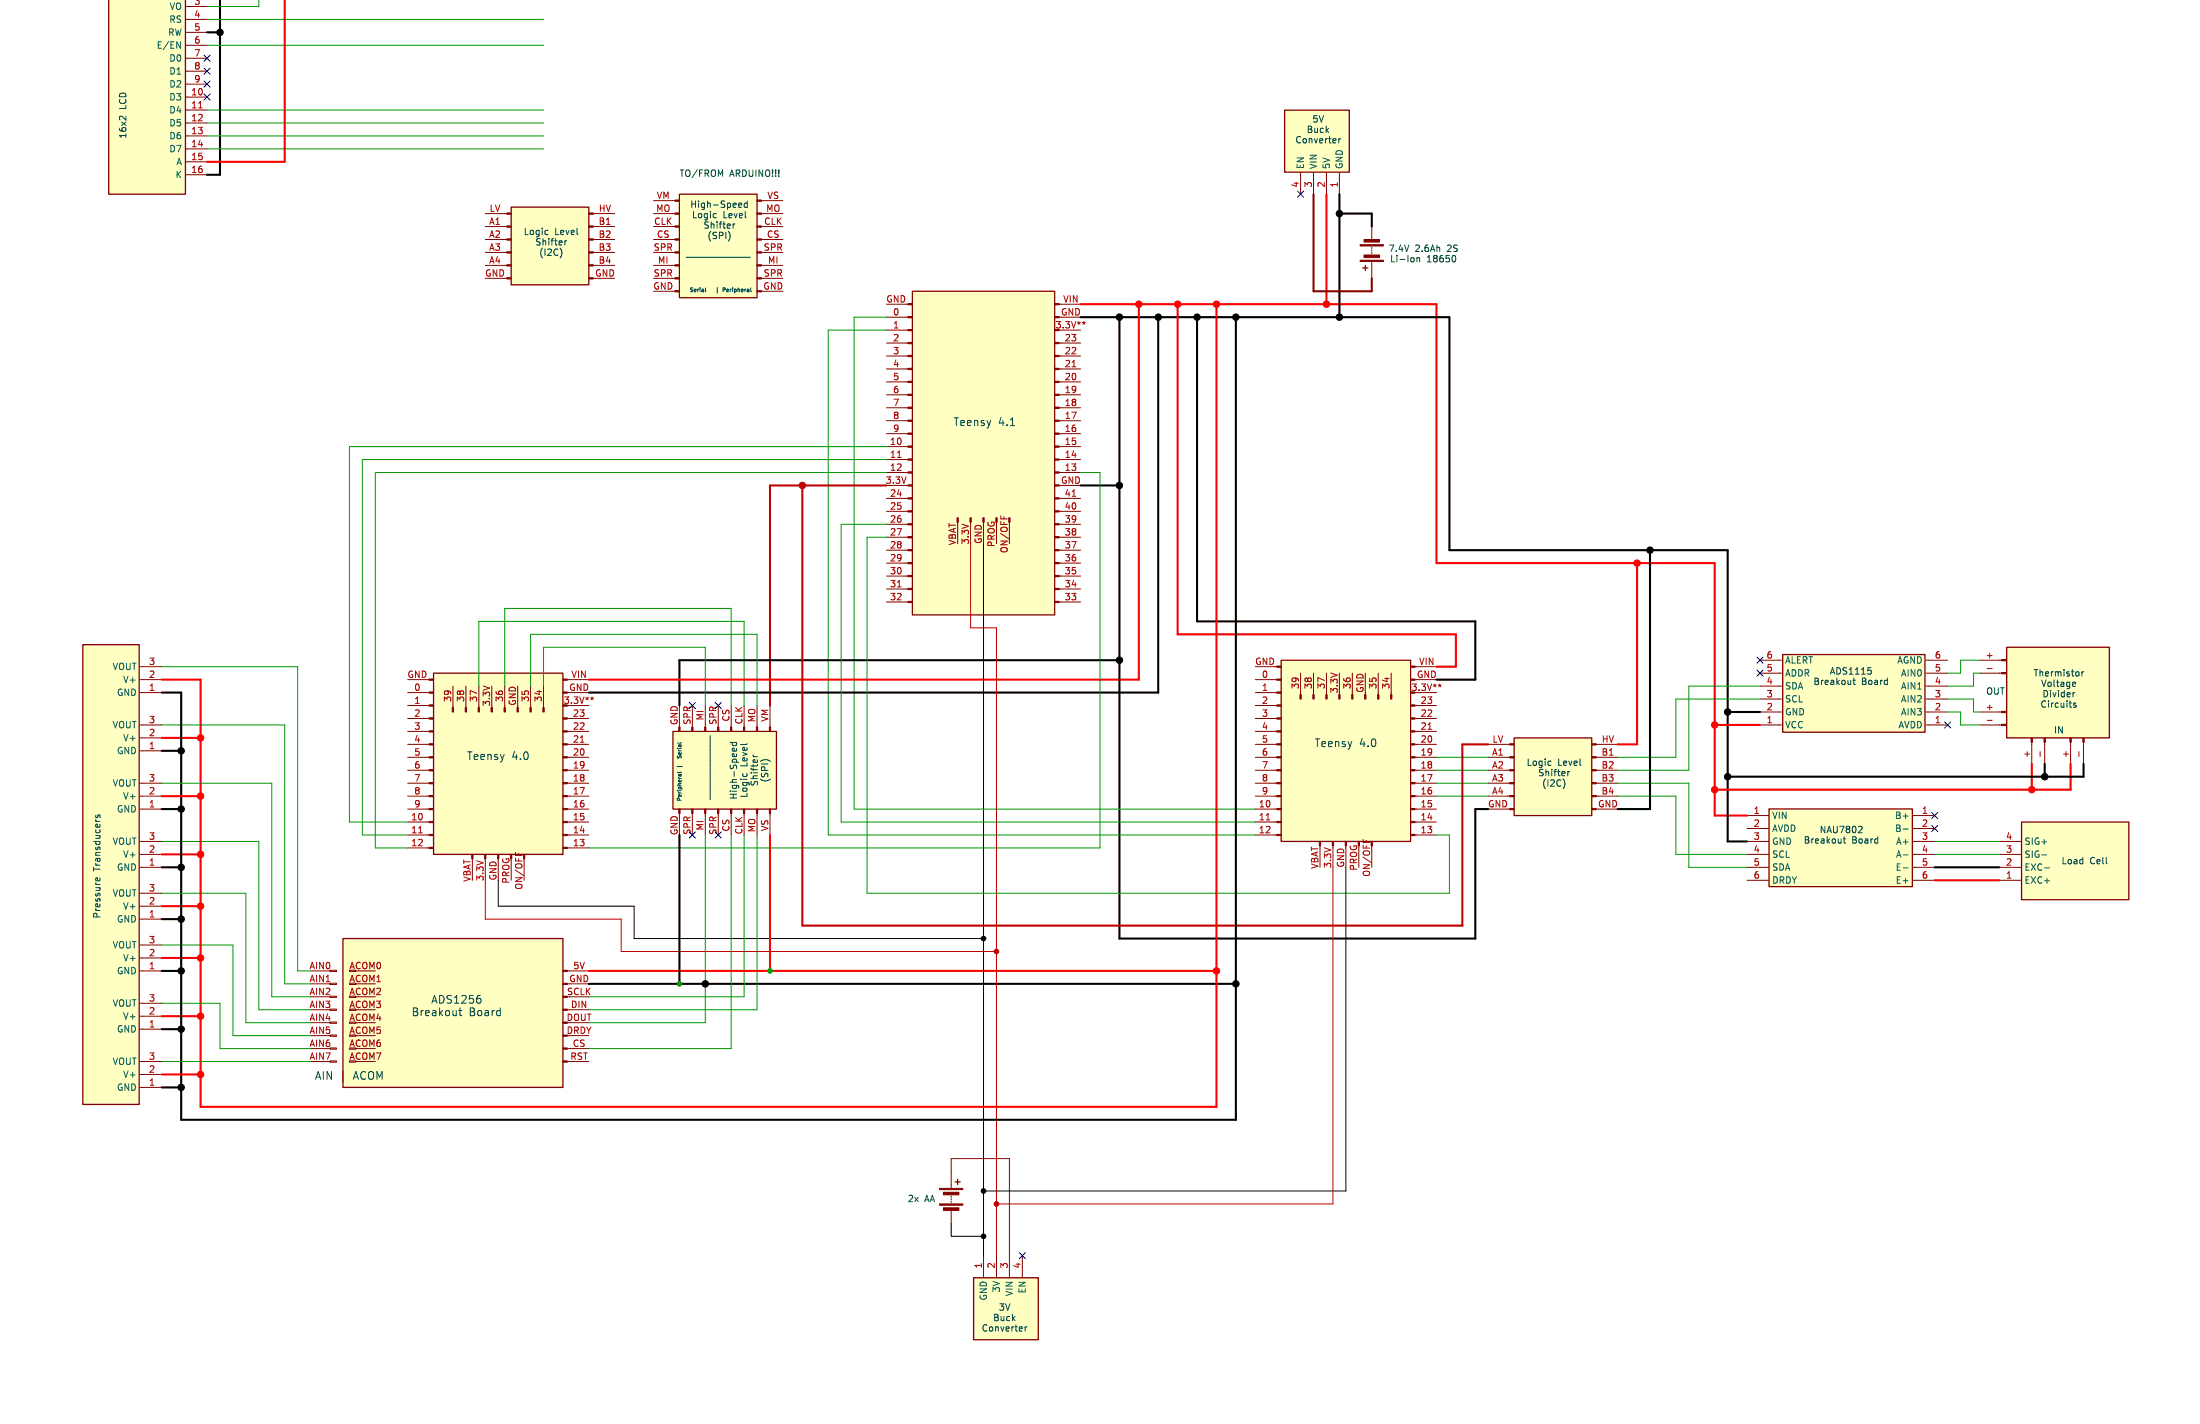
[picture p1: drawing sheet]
<svg xmlns="http://www.w3.org/2000/svg" width="432mm" height="279mm" viewBox="0 0 432 279" stroke-linecap="round" stroke-linejoin="round" font-family="sans-serif">
<g fill="#ffffc2">
<path d="M133.3 38.1h15.3v20.3h-15.3z"/>
<path d="M393.9 127h20.1v17.8h-20.1z"/>
<path d="M251.5 129.5h25.4v35.6h-25.4z"/>
<path d="M396.8 161.3h21v15.2h-21z"/>
<path d="M349.9 128.4h27.9v15.3h-27.9z"/>
<path d="M21.3 -.1h15.1v38.2h-15.1z"/>
<path d="M85.1 132.1h25.4v35.5h-25.4z"/>
<path d="M347.2 158.7h28.2v15.3h-28.2z"/>
<path d="M252.1 21.6h12.7v12.2h-12.7z"/>
<path d="M132.1 143.5h20.3v15.3h-20.3z"/>
<path d="M67.3 184.2h43.2v29.2h-43.2z"/>
<path d="M16.3 126.5h11v90.2h-11z"/>
<path d="M100.3 40.6h15.3v15.3h-15.3z"/>
<path d="M179.1 57.2h27.9v63.5h-27.9z"/>
<path d="M191.1 250.7h12.7v12.2h-12.7z"/>
<path d="M297.2 144.8h15.2v15.2h-15.2z"/>
</g>
<g fill="none" stroke="#840000" stroke-width=".2">
<path d="M36.4 19.1h4.2M36.4 16.5h4.2M36.4 14h4.2M36.4 11.4h4.2M36.4 8.9h4.2M36.4 6.4h4.2M36.4 3.8h4.2M36.4 1.3h4.2M36.4 34.3h4.2M36.4 31.8h4.2M36.4 29.2h4.2M36.4 26.7h4.2"/>
<path d="M36.4 24.1h4.2M36.4 21.6h4.2M128.3 39.4h4.2M149.5 39.4h4.2M255.3 33.9v4.2M257.8 33.9v4.2M260.3 33.9v4.2M262.9 33.9v4.2M95.2 41.9h4.3M95.2 44.5h4.3M95.2 47h4.3M95.2 49.5h4.3"/>
<path d="M95.2 52.1h4.3M95.2 54.6h3.9M116.4 41.9h4.2M116.4 44.5h4.2M116.4 47h4.2M116.4 49.5h4.2M116.4 52.1h4.2M116.8 54.6h3.8M128.3 41.9h4.2M128.3 44.5h4.2M128.3 47h4.2M128.3 49.5h4.2"/>
<path d="M128.3 52.1h4.2M128.3 54.6h4.2M128.3 57.2h3.8M149.5 41.9h4.2M149.5 47h4.2M149.5 52.1h4.2M149.9 44.5h3.8M149.9 49.5h3.8M149.9 54.6h3.8M149.9 57.2h3.8M174 59.7h3.8M207.9 59.7h4.2"/>
<path d="M269.2 44.5v2.5M269.2 48.5v.3M269.2 49v.3M269.2 49.5v.3M269.2 51.3v3.3M174 62.2h4.2M174 64.8h4.2M174 67.3h4.2M174 69.9h4.2M174 72.4h4.2M174 74.9h4.2M174 77.5h4.2"/>
<path d="M207.9 67.3h4.2M207.9 69.9h4.2M207.9 72.4h4.2M207.9 74.9h4.2M207.9 77.5h4.2M208.3 62.2h3.8M208.3 64.8h3.8M174 80h4.2M174 82.6h4.2M174 85.1h4.2M174 87.6h4.2M174 90.2h4.2"/>
<path d="M174 92.7h4.2M174 95.3h4.2M174 97.8h4.2M207.9 80h4.2M207.9 82.6h4.2M207.9 85.1h4.2M207.9 87.6h4.2M207.9 90.2h4.2M207.9 92.7h4.2M207.9 97.8h4.2M208.3 95.3h3.8M174 100.3h4.2"/>
<path d="M174 102.9h4.2M174 105.4h4.2M174 108h4.2M174 110.5h4.2M174 113h4.2M174 115.6h4.2M174 118.1h4.2M188 102.9v3.8M190.5 102.5v4.2M193 102.9v3.8M195.6 102.9v3.8M198.1 102.9v3.8"/>
<path d="M207.9 100.3h4.2M207.9 102.9h4.2M207.9 105.4h4.2M207.9 108h4.2M207.9 110.5h4.2M207.9 113h4.2M207.9 115.6h4.2M207.9 118.1h4.2M27.5 130.8h4.2M27.5 135.9h4.2M27.5 133.4h4.2M80 138.4h4.2"/>
<path d="M80 135.9h4.2M80 133.4h3.8M88.9 134.6v4.2M91.4 134.6v4.2M94 134.6v4.2M96.5 134.6v3.8M99.1 134.6v4.2M101.6 134.6v3.8M104.1 134.6v4.2M106.7 134.6v4.2M111.4 133.4h4.2M111.8 138.4h3.8"/>
<path d="M111.8 135.9h3.8M133.3 138.4v3.8M135.9 138.4v3.8M138.4 138.4v4.2M141 138.4v3.8M143.5 138.4v4.2M146 138.4v3.8M148.6 138.4v4.2M151.1 138.4v4.2M246.4 138.4h4.2M246.4 130.8h3.8M246.4 135.9h4.2"/>
<path d="M246.4 133.4h4.2M255.3 132.1v4.2M257.8 132.1v4.2M260.3 132.1v4.2M262.9 132.1v3.8M265.4 132.1v4.2M268 132.1v3.8M270.5 132.1v4.2M273 132.1v4.2M277.7 138.4h4.2M277.7 130.8h4.2M278.1 135.9h3.8"/>
<path d="M278.1 133.4h3.8M345.4 139.7h4.3M345.4 129.5h4.3M345.4 132.1h4.3M345.4 134.6h4.3M345.4 137.2h4.3M378.1 139.7h4.2M378.1 129.5h4.2M378.1 132.1h4.2M378.1 134.6h4.2M378.1 137.2h4.2M388.6 139.7h4.2"/>
<path d="M388.6 129.5h4.2M388.6 132.1h4.2M27.5 153.7h4.2M27.5 156.2h4.2M27.5 158.8h4.2M27.5 142.2h4.2M27.5 144.8h4.2M27.5 147.3h4.2M80 153.7h4.2M80 156.2h4.2M80 158.8h4.2M80 151.1h4.2"/>
<path d="M80 148.6h4.2M80 146.1h4.2M80 143.5h4.2M80 141h4.2M111.4 153.7h4.2M111.4 156.2h4.2M111.4 158.8h4.2M111.4 151.1h4.2M111.4 148.6h4.2M111.4 146.1h4.2M111.4 143.5h4.2M111.4 141h4.2"/>
<path d="M135.9 159.6v4.2M138.4 159.6v4.2M141 159.6v4.2M143.5 159.6v4.2M146 159.6v4.2M148.6 159.6v4.2M151.1 159.6v4.2M246.4 153.7h4.2M246.4 156.2h4.2M246.4 158.8h4.2M246.4 151.1h4.2M246.4 148.6h4.2"/>
<path d="M246.4 146.1h4.2M246.4 143.5h4.2M246.4 141h4.2M277.7 153.7h4.2M277.7 156.2h4.2M277.7 158.8h4.2M277.7 151.1h4.2M277.7 148.6h4.2M277.7 146.1h4.2M277.7 143.5h4.2M277.7 141h4.2M292.1 153.7h4.2"/>
<path d="M292.1 156.2h4.2M292.1 158.8h3.8M292.1 151.1h4.2M292.1 148.6h4.2M292.1 146.1h4.2M313.3 153.7h4.2M313.3 156.2h4.2M313.3 151.1h4.2M313.3 148.6h4.2M313.3 146.1h4.2M313.7 158.8h3.8M345.4 142.2h4.3"/>
<path d="M378.1 142.2h4.2M388.6 142.2h4.2M398.8 145.6v4.3M401.3 145.6v4.3M406.4 145.6v4.3M408.9 145.6v4.3M27.5 175.3h4.2M27.5 177.8h4.2M27.5 165.1h4.2M27.5 167.6h4.2M27.5 170.2h4.2M80 163.8h4.2"/>
<path d="M80 161.3h4.2M80 166.4h4.2M92.7 168.9v3.8M95.2 168.5v4.2M97.8 168.9v3.8M100.3 168.9v3.8M102.9 168.9v3.8M111.4 163.8h4.2M111.4 161.3h4.2M111.4 166.4h4.2M133.3 160v3.8M246.4 163.8h4.2"/>
<path d="M246.4 161.3h4.2M259.1 166.4v3.8M261.6 166v4.2M264.2 166.4v3.8M266.7 166.4v3.8M269.2 166.4v3.8M277.7 163.8h4.2M277.7 161.3h4.2M342.9 165.1h4.2M342.9 167.6h4.2M342.9 170.2h4.2M342.9 172.7h4.2"/>
<path d="M342.9 162.6h4.2M342.9 160h4.2M375.5 165.1h4.2M375.5 167.6h4.2M375.5 170.2h4.2M375.5 172.7h4.2M375.5 162.6h4.2M375.5 160h4.2M392.4 165.1h4.2M392.4 167.6h4.2M392.4 170.2h4.2M392.4 172.7h4.2"/>
<path d="M27.5 180.3h4.2M27.5 190.5h4.2M27.5 185.4h4.2M27.5 188h4.2M27.5 196.9h4.2M27.5 199.4h4.2M61 198.1h3.8M61 190.5h3.8M61 193h3.8M61 195.6h3.8M64.8 198h1.2v.2h-1.2zM64.8 195.5h1.2v.2h-1.2z"/>
<path d="M64.8 192.9h1.2v.3h-1.2zM64.8 190.4h1.2v.2h-1.2zM69.8 198.1h3.9M69.8 190.5h3.9M69.8 193h3.9M69.8 195.6h3.9M111.4 198.1h4.2M111.4 190.5h4.2M111.8 193h3.8M111.8 195.6h3.8M27.5 208.3h4.2M27.5 210.8h4.2"/>
<path d="M27.5 213.4h4.2M27.5 201.9h4.2M61 208.3h3.8M61 205.7h3.8M61 200.7h3.8M61 203.2h3.8M64.8 208.2h1.2v.2h-1.2zM64.8 205.6h1.2v.3h-1.2zM64.8 203.1h1.2v.2h-1.2zM64.8 200.5h1.2v.3h-1.2zM69.8 208.3h3.9M69.8 205.7h3.9"/>
<path d="M69.8 200.7h3.9M69.8 203.2h3.9M111.4 208.3h4.2M111.4 205.7h4.2M111.8 200.7h3.8M111.8 203.2h3.8M186.7 233.2v-5.9h11.4v23.3M186.7 234.7v.3M186.7 235.2v.3M186.7 235.7v.3M186.7 237.5v2.5M193 246.4v4.2"/>
<path d="M195.6 246.4v4.2M200.7 246.4v4.2"/>
</g>
<g fill="#840000" stroke="#840000" stroke-width=".2">
<path d="M92.6 167.6h.2v.9h-.2z"/>
<path d="M95.1 167.6h.3v.9h-.3z"/>
<path d="M97.7 167.6h.2v.9h-.2z"/>
<path d="M100.2 167.6h.3v.9h-.3z"/>
<path d="M392.8 139.6h.9v.2h-.9z"/>
<path d="M392.8 142.1h.9v.3h-.9z"/>
<path d="M267 48h4.5v.3h-4.5z"/>
<path d="M267 51.1h4.5v.2h-4.5z"/>
<path d="M267.7 47h3.1v.5h-3.1z"/>
<path d="M267.7 50h3.1v.5h-3.1z"/>
<path d="M110.5 208.2h.9v.2h-.9z"/>
<path d="M110.5 205.6h.9v.3h-.9z"/>
<path d="M110.5 203.1h.9v.2h-.9z"/>
<path d="M110.5 200.5h.9v.3h-.9z"/>
<path d="M110.5 198h.9v.2h-.9z"/>
<path d="M110.5 195.5h.9v.2h-.9z"/>
<path d="M110.5 192.9h.9v.3h-.9z"/>
<path d="M110.5 190.4h.9v.2h-.9z"/>
<path d="M259 165.1h.2v.9h-.2z"/>
<path d="M261.5 165.1h.2v.9h-.2z"/>
<path d="M264 165.1h.3v.9h-.3z"/>
<path d="M266.6 165.1h.2v.9h-.2z"/>
<path d="M272.9 136.3h.3v.9h-.3z"/>
<path d="M270.4 136.3h.2v.9h-.2z"/>
<path d="M267.8 136.3h.3v.9h-.3z"/>
<path d="M265.3 136.3h.3v.9h-.3z"/>
<path d="M262.8 136.3h.2v.9h-.2z"/>
<path d="M260.2 136.3h.3v.9h-.3z"/>
<path d="M257.7 136.3h.2v.9h-.2z"/>
<path d="M255.1 136.3h.3v.9h-.3z"/>
<path d="M276.9 163.7h.8v.3h-.8z"/>
<path d="M276.9 161.2h.8v.2h-.8z"/>
<path d="M276.9 158.6h.8v.3h-.8z"/>
<path d="M276.9 156.1h.8v.2h-.8z"/>
<path d="M276.9 153.5h.8v.3h-.8z"/>
<path d="M276.9 151h.8v.3h-.8z"/>
<path d="M276.9 148.5h.8v.2h-.8z"/>
<path d="M276.9 145.9h.8v.3h-.8z"/>
<path d="M276.9 143.4h.8v.2h-.8z"/>
<path d="M276.9 140.8h.8v.3h-.8z"/>
<path d="M276.9 138.3h.8v.3h-.8z"/>
<path d="M276.9 133.2h.8v.3h-.8z"/>
<path d="M276.9 130.7h.8v.2h-.8z"/>
<path d="M250.6 130.7h.9v.2h-.9z"/>
<path d="M250.6 133.2h.9v.3h-.9z"/>
<path d="M250.6 135.8h.9v.2h-.9z"/>
<path d="M250.6 138.3h.9v.3h-.9z"/>
<path d="M250.6 140.8h.9v.3h-.9z"/>
<path d="M250.6 143.4h.9v.2h-.9z"/>
<path d="M250.6 145.9h.9v.3h-.9z"/>
<path d="M250.6 148.5h.9v.2h-.9z"/>
<path d="M250.6 151h.9v.3h-.9z"/>
<path d="M250.6 153.5h.9v.3h-.9z"/>
<path d="M250.6 156.1h.9v.2h-.9z"/>
<path d="M250.6 158.6h.9v.3h-.9z"/>
<path d="M250.6 161.2h.9v.2h-.9z"/>
<path d="M250.6 163.7h.9v.3h-.9z"/>
<path d="M84.2 133.2h.9v.3h-.9z"/>
<path d="M84.2 135.8h.9v.2h-.9z"/>
<path d="M84.2 138.3h.9v.3h-.9z"/>
<path d="M84.2 140.8h.9v.3h-.9z"/>
<path d="M84.2 143.4h.9v.2h-.9z"/>
<path d="M84.2 145.9h.9v.3h-.9z"/>
<path d="M84.2 148.5h.9v.2h-.9z"/>
<path d="M84.2 151h.9v.3h-.9z"/>
<path d="M84.2 153.5h.9v.3h-.9z"/>
<path d="M84.2 156.1h.9v.2h-.9z"/>
<path d="M84.2 158.6h.9v.3h-.9z"/>
<path d="M84.2 161.2h.9v.2h-.9z"/>
<path d="M84.2 163.7h.9v.3h-.9z"/>
<path d="M84.2 166.2h.9v.3h-.9z"/>
<path d="M296.3 145.9h.9v.3h-.9z"/>
<path d="M296.3 148.5h.9v.2h-.9z"/>
<path d="M296.3 151h.9v.3h-.9z"/>
<path d="M296.3 153.5h.9v.3h-.9z"/>
<path d="M296.3 156.1h.9v.2h-.9z"/>
<path d="M296.3 158.6h.9v.3h-.9z"/>
<path d="M110.5 166.2h.9v.3h-.9z"/>
<path d="M110.5 163.7h.9v.3h-.9z"/>
<path d="M110.5 161.2h.9v.2h-.9z"/>
<path d="M110.5 158.6h.9v.3h-.9z"/>
<path d="M110.5 156.1h.9v.2h-.9z"/>
<path d="M110.5 153.5h.9v.3h-.9z"/>
<path d="M110.5 151h.9v.3h-.9z"/>
<path d="M110.5 148.5h.9v.2h-.9z"/>
<path d="M110.5 145.9h.9v.3h-.9z"/>
<path d="M110.5 143.4h.9v.2h-.9z"/>
<path d="M110.5 140.8h.9v.3h-.9z"/>
<path d="M110.5 135.8h.9v.2h-.9z"/>
<path d="M110.5 133.2h.9v.3h-.9z"/>
<path d="M312.4 158.6h.9v.3h-.9z"/>
<path d="M312.4 156.1h.9v.2h-.9z"/>
<path d="M312.4 153.5h.9v.3h-.9z"/>
<path d="M312.4 151h.9v.3h-.9z"/>
<path d="M312.4 148.5h.9v.2h-.9z"/>
<path d="M312.4 145.9h.9v.3h-.9z"/>
<path d="M184.4 236.2h4.6v.3h-4.6z"/>
<path d="M184.4 233.2h4.6v.2h-4.6z"/>
<path d="M185.2 237h3v.5h-3z"/>
<path d="M185.2 233.9h3v.5h-3z"/>
<path d="M178.2 59.6h.9v.2h-.9z"/>
<path d="M178.2 62.1h.9v.3h-.9z"/>
<path d="M178.2 64.6h.9v.3h-.9z"/>
<path d="M178.2 67.2h.9v.2h-.9z"/>
<path d="M178.2 69.7h.9v.3h-.9z"/>
<path d="M178.2 72.3h.9v.2h-.9z"/>
<path d="M178.2 74.8h.9v.3h-.9z"/>
<path d="M178.2 77.3h.9v.3h-.9z"/>
<path d="M178.2 79.9h.9v.2h-.9z"/>
<path d="M178.2 82.4h.9v.3h-.9z"/>
<path d="M178.2 85h.9v.2h-.9z"/>
<path d="M178.2 87.5h.9v.3h-.9z"/>
<path d="M178.2 90h.9v.3h-.9z"/>
<path d="M178.2 92.6h.9v.2h-.9z"/>
<path d="M178.2 95.1h.9v.3h-.9z"/>
<path d="M178.2 97.7h.9v.2h-.9z"/>
<path d="M178.2 100.2h.9v.3h-.9z"/>
<path d="M178.2 102.7h.9v.3h-.9z"/>
<path d="M178.2 105.3h.9v.2h-.9z"/>
<path d="M178.2 107.8h.9v.3h-.9z"/>
<path d="M178.2 110.4h.9v.2h-.9z"/>
<path d="M178.2 112.9h.9v.3h-.9z"/>
<path d="M178.2 115.4h.9v.3h-.9z"/>
<path d="M178.2 118h.9v.2h-.9z"/>
<path d="M187.8 101.6h.3v.9h-.3z"/>
<path d="M190.4 101.6h.2v.9h-.2z"/>
<path d="M192.9 101.6h.3v.9h-.3z"/>
<path d="M195.5 101.6h.2v.9h-.2z"/>
<path d="M207 118h.9v.2h-.9z"/>
<path d="M207 115.4h.9v.3h-.9z"/>
<path d="M207 112.9h.9v.3h-.9z"/>
<path d="M207 110.4h.9v.2h-.9z"/>
<path d="M207 107.8h.9v.3h-.9z"/>
<path d="M207 105.3h.9v.2h-.9z"/>
<path d="M207 102.7h.9v.3h-.9z"/>
<path d="M207 100.2h.9v.3h-.9z"/>
<path d="M207 97.7h.9v.2h-.9z"/>
<path d="M207 95.1h.9v.3h-.9z"/>
<path d="M207 92.6h.9v.2h-.9z"/>
<path d="M207 90h.9v.3h-.9z"/>
<path d="M207 87.5h.9v.3h-.9z"/>
<path d="M207 85h.9v.2h-.9z"/>
<path d="M207 82.4h.9v.3h-.9z"/>
<path d="M207 79.9h.9v.2h-.9z"/>
<path d="M207 77.3h.9v.3h-.9z"/>
<path d="M207 74.8h.9v.3h-.9z"/>
<path d="M207 72.3h.9v.2h-.9z"/>
<path d="M207 69.7h.9v.3h-.9z"/>
<path d="M207 67.2h.9v.2h-.9z"/>
<path d="M207 62.1h.9v.3h-.9z"/>
<path d="M207 59.6h.9v.2h-.9z"/>
<path d="M151 142.6h.3v.9h-.3z"/>
<path d="M148.5 142.6h.2v.9h-.2z"/>
<path d="M145.9 142.6h.3v.9h-.3z"/>
<path d="M143.4 142.6h.2v.9h-.2z"/>
<path d="M140.8 142.6h.3v.9h-.3z"/>
<path d="M138.3 142.6h.3v.9h-.3z"/>
<path d="M135.8 142.6h.2v.9h-.2z"/>
<path d="M133.2 142.6h.3v.9h-.3z"/>
<path d="M133.2 158.8h.3v.8h-.3z"/>
<path d="M135.8 158.8h.2v.8h-.2z"/>
<path d="M138.3 158.8h.3v.8h-.3z"/>
<path d="M140.8 158.8h.3v.8h-.3z"/>
<path d="M143.4 158.8h.2v.8h-.2z"/>
<path d="M145.9 158.8h.3v.8h-.3z"/>
<path d="M148.5 158.8h.2v.8h-.2z"/>
<path d="M151 158.8h.3v.8h-.3z"/>
<path d="M392.8 129.4h.9v.3h-.9z"/>
<path d="M392.8 132h.9v.2h-.9z"/>
<path d="M106.6 138.8h.2v.9h-.2z"/>
<path d="M104 138.8h.3v.9h-.3z"/>
<path d="M101.5 138.8h.2v.9h-.2z"/>
<path d="M98.9 138.8h.3v.9h-.3z"/>
<path d="M96.4 138.8h.2v.9h-.2z"/>
<path d="M93.9 138.8h.2v.9h-.2z"/>
<path d="M91.3 138.8h.3v.9h-.3z"/>
<path d="M88.8 138.8h.2v.9h-.2z"/>
<path d="M132.5 39.2h.8v.3h-.8z"/>
<path d="M132.5 41.8h.8v.2h-.8z"/>
<path d="M132.5 44.3h.8v.3h-.8z"/>
<path d="M132.5 46.9h.8v.2h-.8z"/>
<path d="M132.5 49.4h.8v.3h-.8z"/>
<path d="M132.5 51.9h.8v.3h-.8z"/>
<path d="M132.5 54.5h.8v.2h-.8z"/>
<path d="M132.5 57h.8v.3h-.8z"/>
<path d="M406.3 144.8h.2v.8h-.2z"/>
<path d="M408.8 144.8h.3v.8h-.3z"/>
<path d="M115.6 54.5h.8v.2h-.8z"/>
<path d="M115.6 51.9h.8v.3h-.8z"/>
<path d="M115.6 49.4h.8v.3h-.8z"/>
<path d="M115.6 46.9h.8v.2h-.8z"/>
<path d="M115.6 44.3h.8v.3h-.8z"/>
<path d="M115.6 41.8h.8v.2h-.8z"/>
<path d="M99.5 41.8h.8v.2h-.8z"/>
<path d="M99.5 44.3h.8v.3h-.8z"/>
<path d="M99.5 46.9h.8v.2h-.8z"/>
<path d="M99.5 49.4h.8v.3h-.8z"/>
<path d="M99.5 51.9h.8v.3h-.8z"/>
<path d="M99.5 54.5h.8v.2h-.8z"/>
<path d="M398.7 144.8h.2v.8h-.2z"/>
<path d="M401.2 144.8h.2v.8h-.2z"/>
<path d="M148.6 57h.9v.3h-.9z"/>
<path d="M148.6 54.5h.9v.2h-.9z"/>
<path d="M148.6 51.9h.9v.3h-.9z"/>
<path d="M148.6 49.4h.9v.3h-.9z"/>
<path d="M148.6 46.9h.9v.2h-.9z"/>
<path d="M148.6 44.3h.9v.3h-.9z"/>
<path d="M148.6 41.8h.9v.2h-.9z"/>
<path d="M148.6 39.2h.9v.3h-.9z"/>
</g>
<g fill="none" stroke="#a90000" stroke-width=".2">
<path d="M39 21.2h.7M210.4 72h.8M212.4 63.3l.3 .1M212.7 63.1v.3M212.7 63.4l-.2 .2M212.7 63.4l.2 .2M213 63.3l-.3 .1M176.1 89.8h.8M210.4 97.4h.8M176.1 115.2h.8M196.4 101.2v.6M115.9 136.9l.3 .1"/>
<path d="M116.2 136.7v.3M116.2 137l-.2 .3M116.2 137l.2 .3M116.5 136.9l-.3 .1M282.3 134.4l.3 .1M282.6 134.2v.3M282.6 134.5l-.2 .2M282.6 134.5l.2 .2M282.9 134.4l-.3 .1M390 131.2h1M113.9 145.6h.7M280.3 143.1h.7"/>
<path d="M390 141.3h1M400.4 147.5v.9M408 147.5v.9M82.2 163.4h.7M101.2 167.2v.7M248.5 160.9h.8M267.6 164.7v.6"/>
</g>
<g fill="none" stroke="#840000" stroke-width=".25">
<path d="M36.4 0v38.1h-15.1v-38.1M133.3 38.1h15.3v20.3h-15.3zM252.1 21.6h12.7v12.2h-12.7zM100.3 40.6h15.3v15.3h-15.3zM179.1 57.2h27.9v63.5h-27.9zM267.5 52.6h1M268 52.1v1M16.3 126.5h11v90.2h-11zM85.1 132.1h25.4v35.5h-25.4zM251.5 129.5h25.4v35.6h-25.4zM349.9 128.4h27.9v15.3h-27.9zM393.9 127h20.1v17.8h-20.1z"/>
<path d="M132.1 143.5h20.3v15.3h-20.3zM297.2 144.8h15.2v15.2h-15.2zM347.2 158.7h28.2v15.3h-28.2zM396.8 161.3h21v15.2h-21zM67.3 184.2h43.2v29.2h-43.2zM187.5 231.9h1M188 231.4v1M191.1 250.7h12.7v12.2h-12.7z"/>
</g>
<path d="M34.7 8.2l.7 1.3v-1.3M373.5 170.3h1M373.5 167.7h1M373.5 162.7h1M400.7 167.7h1M401.3 170.3h1" fill="none" stroke="#006464" stroke-width=".2"/>
<g fill="none" stroke="#004848" stroke-width=".2">
<path d="M24.7 22.8v.8l-.7-.7-.3-.1-.3 .2M145.2 39.9h.3l.1 .3-.6 .1M146.7 39.9h-.4l-.2 .2 .1 .5h.5M146.7 39.4v1.3M262.8 27.2v.9M263.1 27.2l-.3 .2M107.4 45.2l.2 .1M107.6 46h-.2M110.1 48.9l.2 .6-.2 .9M110.9 47.2v.9M111.2 47.2l-.3 .3M138.5 56.5l.1 .7"/>
<path d="M140.6 42.7h-.1M140.8 56.4v1.1M142.3 56.8l-.4 .1M142.3 56.8v-.3h-.4v.7M142.3 56.8h.1M143.2 45.9v.9M143.9 43.9v.9M144.2 43.9l-.3 .3M145.5 40.6l-.3 .1M278.1 50.5v.9M278.1 50.7l.5-.1v.8M285.6 50.2l.1 .7-.3 .5"/>
<path d="M363.7 133.5h.5M363.9 133v1.1l.3 .2M366.6 131h.6M367.1 131.5l.2 .2v.3l-.2 .3M407 133.8l.3 .1 .1 .2-.6 .2M407.2 135.9l-.3 .2M407.3 134.6l-.3 .1M407.4 138l-.3-.1-.1 .2v.2l.4 .1v.3h-.4M408.6 131.8v.8M409 131.8l-.4 .2M18.8 160v.3l.2 .1h.1l.2-.4h.3v.4M133.4 151.9v.4"/>
<path d="M133.4 148.4l-.2 .3h-.2l-.1-.3M133.7 151.9v.4M133.7 148.4v.3M133.7 151.9l-.5 .1v.3M133.7 151.5l-.8 .1M143.3 145.7h1.3M143.7 147.2l.1-.4h.2l.2 .6M143.8 145.7l-.1 .4 .3 .2 .5-.1v-.5M144.5 146.8l.1 .4M146.6 151.8v.1M147.8 148.5h.9M147.8 148.1l.3 .4"/>
<path d="M149.8 149.1h.9M304.3 149.3l.1 .1M304.4 150.1l-.1 .1M307 153.1l.1 .6-.1 .8M307.7 151.4v.8M308.1 151.4l-.4 .2M18.8 172.8v-.4l.3-.2 .1 .6M19.6 172.3v.5M361.8 164.6h.5M362 164.2v1.1l.3 .1M364.9 162.1l.5 .1 .1 .3-.8 .9h.8M90.1 198.3h.5"/>
<path d="M90.3 197.8v1.3l.3 .2M94.3 196l.1 .2-.1 .6M201.2 260.3v.9M201.6 260.3l-.4 .3"/>
</g>
<path d="M157.5 95.3v86.3h129.5v-35.5h5.1M174 95.3h-22.9v43.1" fill="none" stroke="#c20000" stroke-width=".41"/>
<g fill="none" stroke="#009600" stroke-width=".2">
<path d="M50.8 -.1v1.4h-10.2M40.6 8.9h66.1M40.6 3.8h66.1M40.6 21.6h66.1M40.6 24.1h66.1M40.6 29.2h66.1M40.6 26.7h66.1M174 64.8h-11.4v99h83.8M174 62.2h-6.4v96.6h78.8M174 87.6h-105.4v73.7h11.4M174 90.2h-102.9v73.6h8.9M174 92.7h-100.3v73.7h6.3"/>
<path d="M212.1 92.7h3.8v73.7h-100.3M174 102.9h-8.9v58.4h81.3M174 105.4h-3.8v69.9h114.3v-11.5h-2.6M31.7 130.8h26.7v59.7h2.6M94 134.6v-12.7h52v16.5M99.1 134.6v-15.2h44.4v19M104.1 134.6v-10.1h44.5v13.9M106.7 134.6v-7.6h31.7v11.4M345.4 137.2h-16.5v11.4h-11.4M345.4 134.6h-13.9v16.5h-14M382.3 137.2h5v2.5h1.3M382.3 139.7h2.5v2.5h3.8"/>
<path d="M388.6 132.1h-1.3v2.5h-5M388.6 129.5h-3.8v2.6h-2.5M31.7 142.2h24.2v50.8h5.1M31.7 153.7h21.6v41.9h7.7M281.9 148.6h10.2M281.9 151.1h10.2M281.9 156.2h10.2M281.9 153.7h10.2M317.5 156.2h11.4v11.4h14M317.5 153.7h14v16.5h11.4M31.7 165.1h19.1v33h10.2M31.7 175.3h16.6v25.4h12.7"/>
<path d="M138.4 163.8v36.9h-22.8M143.5 163.8v41.9h-27.9M146 163.8v31.8h-30.4M148.6 163.8v34.3h-33M379.7 165.1h12.7M379.7 167.6h12.7M31.7 185.4h14v17.8h15.3M31.7 196.9h11.5v8.8h17.8M31.7 208.3h29.3"/>
</g>
<g fill="none" stroke="#000" stroke-width=".41">
<path d="M43.2 0v34.3h-2.6M40.6 6.4h2.6M262.9 38.1v24.1M262.9 41.9h6.3v2.6M212.1 62.2h72.4v45.8h54.6v57.1h3.8M219.7 62.2v122h69.9v-25.4h2.5M227.3 62.2v73.7h-111.7M234.9 62.2v59.7h54.7v11.5h-7.7M242.6 62.2v157.5h-207v-83.8h-3.9M212.1 95.3h7.6M323.8 108v50.8h-6.3M219.7 129.5h-86.4v8.9"/>
<path d="M339.1 139.7h6.3M31.7 158.8h3.9M31.7 147.3h3.9M401.3 149.9v2.5M408.9 149.9v2.5h-69.8M31.7 170.2h3.9M133.3 163.8v29.2M379.7 170.2h12.7M31.7 190.5h3.9M31.7 180.3h3.9M115.6 193h127M31.7 201.9h3.9"/>
<path d="M31.7 213.4h3.9"/>
</g>
<path d="M190.5 106.7v16.5h5.1v123.2M95.2 172.7v7.6h26.7v6.4h73.7M261.6 170.2v66h-66" fill="none" stroke="#c20000" stroke-width=".2"/>
<g fill="none" stroke="#f00" stroke-width=".41">
<path d="M55.9 -.1v31.9h-15.3M260.3 38.1v21.6M212.1 59.7h69.8v50.8h54.6v49.5h6.4M223.5 59.7v73.7h-107.9M231.1 59.7v64.8h54.6v6.3h-3.8M238.8 59.7v157.5h-199.4v-83.8h-7.7M321.3 110.5v35.6h-3.8M31.7 144.8h7.7M31.7 156.2h7.7M336.5 142.2h8.9M398.8 149.9v5M406.4 149.9v5h-69.9"/>
<path d="M31.7 167.6h7.7M31.7 177.8h7.7M151.1 163.8v26.7M379.7 172.7h12.7M31.7 199.4h7.7M31.7 188h7.7M115.6 190.5h123.2M31.7 210.8h7.7"/>
</g>
<path d="M193 106.7v139.7M97.8 172.7v5.1h26.7v6.4h68.5M264.2 170.2v63.5h-71.2M186.7 240v2.6h6.3" fill="none" stroke="#000" stroke-width=".2"/>
<path d="M257.8 38.1v19.1h11.4v-2.6" fill="none" stroke="#840000" stroke-width=".41"/>
<g fill="none" stroke="#000084" stroke-width=".2">
<path d="M40 13.4l1.2 1.2M40 10.8l1.2 1.2M40 18.4l1.2 1.3M40 15.9l1.2 1.2M41.2 13.4l-1.2 1.2M41.2 10.8l-1.2 1.2M41.2 18.4l-1.2 1.3M41.2 15.9l-1.2 1.2M254.7 37.5l1.2 1.2M255.9 37.5l-1.2 1.2M135.3 137.8l1.2 1.2M136.5 137.8l-1.2 1.2"/>
<path d="M140.4 137.8l1.2 1.2M141.6 137.8l-1.2 1.2M344.8 128.9l1.2 1.2M344.8 131.5l1.2 1.2M346 128.9l-1.2 1.2M346 131.5l-1.2 1.2M379.1 159.4l1.2 1.2M380.3 159.4l-1.2 1.2M381.7 141.6l1.2 1.2M382.9 141.6l-1.2 1.2M135.3 163.2l1.2 1.2M136.5 163.2l-1.2 1.2"/>
<path d="M140.4 163.2l1.2 1.2M141.6 163.2l-1.2 1.2M379.1 162l1.2 1.2M380.3 162l-1.2 1.2M200.1 245.8l1.2 1.2M201.3 245.8l-1.2 1.2"/>
</g>
<g fill="#c20000" stroke="#c20000" stroke-width=".2">
<circle cx="157.5" cy="95.2" r=".63"/>
<circle cx="195.6" cy="186.7" r=".46"/>
<circle cx="195.6" cy="236.2" r=".46"/>
</g>
<g fill="#000" stroke="#000" stroke-width=".2">
<circle cx="43.2" cy="6.3" r=".63"/>
<circle cx="262.9" cy="41.9" r=".63"/>
<circle cx="219.7" cy="62.2" r=".63"/>
<circle cx="227.3" cy="62.2" r=".63"/>
<circle cx="234.9" cy="62.2" r=".63"/>
<circle cx="242.6" cy="62.2" r=".63"/>
<circle cx="262.9" cy="62.2" r=".63"/>
<circle cx="219.7" cy="95.2" r=".63"/>
<circle cx="323.8" cy="107.9" r=".63"/>
<circle cx="219.7" cy="129.5" r=".63"/>
<circle cx="339.1" cy="139.7" r=".63"/>
<circle cx="35.6" cy="158.7" r=".63"/>
<circle cx="35.6" cy="147.3" r=".63"/>
<circle cx="339.1" cy="152.4" r=".63"/>
<circle cx="401.3" cy="152.4" r=".63"/>
<circle cx="35.6" cy="170.2" r=".63"/>
<circle cx="35.6" cy="180.3" r=".63"/>
<circle cx="35.6" cy="190.5" r=".63"/>
<circle cx="138.4" cy="193" r=".63"/>
<circle cx="193" cy="184.2" r=".46"/>
<circle cx="242.6" cy="193" r=".63"/>
<circle cx="35.6" cy="201.9" r=".63"/>
<circle cx="35.6" cy="213.4" r=".63"/>
<circle cx="193" cy="233.7" r=".46"/>
<circle cx="193" cy="242.6" r=".46"/>
</g>
<g fill="#f00" stroke="#f00" stroke-width=".2">
<circle cx="39.4" cy="188" r=".63"/>
<circle cx="39.4" cy="199.4" r=".63"/>
<circle cx="39.4" cy="210.8" r=".63"/>
<circle cx="39.4" cy="177.8" r=".63"/>
<circle cx="39.4" cy="167.6" r=".63"/>
<circle cx="39.4" cy="156.2" r=".63"/>
<circle cx="39.4" cy="144.8" r=".63"/>
<circle cx="321.3" cy="110.5" r=".63"/>
<circle cx="336.5" cy="154.9" r=".63"/>
<circle cx="336.5" cy="142.2" r=".63"/>
<circle cx="238.8" cy="59.7" r=".63"/>
<circle cx="231.1" cy="59.7" r=".63"/>
<circle cx="223.5" cy="59.7" r=".63"/>
<circle cx="260.3" cy="59.7" r=".63"/>
<circle cx="398.8" cy="154.9" r=".63"/>
<circle cx="238.8" cy="190.5" r=".63"/>
</g>
<g fill="#009600" stroke="#009600" stroke-width=".2">
<circle cx="151.1" cy="190.5" r=".46"/>
<circle cx="133.3" cy="193" r=".46"/>
</g>
<g font-size="2.1" fill="#004848">
<text x="187" y="83.8">Teensy</text>
<text x="195.9" y="83.8">4.1</text>
<text x="91.5" y="149.3">Teensy</text>
<text x="100.4" y="149.3">4.0</text>
<text x="257.9" y="146.8">Teensy</text>
<text x="266.8" y="146.8">4.0</text>
<text x="84.5" y="197.1">ADS1256</text>
<text x="80.7" y="199.6">Breakout</text>
<text x="92" y="199.6">Board</text>
<text x="61.7" y="212.1">AIN |</text>
<text x="69.4" y="212.1">ACOM</text>
</g>
<g font-size="1.8" fill="#006464">
<text x="33.1" y="4.7">RS</text>
<text x="33.2" y="2.1">VO</text>
<text x="30.7" y="9.8">E/EN</text>
<text x="32.9" y="7.2">RW</text>
<text x="33.1" y="12.3">D0</text>
<text x="33.1" y="14.8">D1</text>
<text x="33.1" y="17.4">D2</text>
<text x="33.1" y="19.9">D3</text>
<text x="33.1" y="22.5">D4</text>
<text x="33.1" y="25">D5</text>
<text x="33.1" y="27.5">D6</text>
<text x="33.1" y="30.1">D7</text>
<text x="34.3" y="35.2">K</text>
<text x="34.5" y="32.6">A</text>
<text x="256.1" y="33.3" transform="rotate(-90 256.1 33.3)">EN</text>
<text x="258.7" y="33.3" transform="rotate(-90 258.7 33.3)">VIN</text>
<text x="261.2" y="33.3" transform="rotate(-90 261.2 33.3)">5V</text>
<text x="263.8" y="33.3" transform="rotate(-90 263.8 33.3)">GND</text>
<text x="22" y="131.7">VOUT</text>
<text x="350.3" y="130.4">ALERT</text>
<text x="372.3" y="130.4">AGND</text>
<text x="22.9" y="136.8">GND</text>
<text x="24.1" y="134.2">V+</text>
<text x="350.3" y="135.5">SDA</text>
<text x="350.3" y="132.9">ADDR</text>
<text x="373" y="135.5">AIN1</text>
<text x="373" y="132.9">AIN0</text>
<text x="22" y="143.1">VOUT</text>
<text x="350.3" y="143.1">VCC</text>
<text x="350.3" y="140.6">GND</text>
<text x="350.3" y="138">SCL</text>
<text x="372.5" y="143.1">AVDD</text>
<text x="373" y="140.6">AIN3</text>
<text x="373" y="138">AIN2</text>
<text x="22.9" y="148.2">GND</text>
<text x="24.1" y="145.6">V+</text>
<text x="22" y="154.5">VOUT</text>
<text x="22.9" y="159.6">GND</text>
<text x="24.1" y="157.1">V+</text>
<text x="347.7" y="160.9">VIN</text>
<text x="371.9" y="160.9">B+</text>
<text x="22" y="166">VOUT</text>
<text x="347.7" y="163.4">AVDD</text>
<text x="347.7" y="166">GND</text>
<text x="371.9" y="163.4">B-</text>
<text x="372" y="166">A+</text>
<text x="397.3" y="166">SIG+</text>
<text x="22.9" y="171">GND</text>
<text x="24.1" y="168.5">V+</text>
<text x="347.7" y="168.5">SCL</text>
<text x="347.7" y="171">SDA</text>
<text x="347.7" y="173.6">DRDY</text>
<text x="372" y="171">E-</text>
<text x="372" y="173.6">E+</text>
<text x="372" y="168.5">A-</text>
<text x="397.3" y="173.6">EXC+</text>
<text x="397.3" y="171">EXC-</text>
<text x="397.3" y="168.5">SIG-</text>
<text x="22" y="176.1">VOUT</text>
<text x="24.1" y="178.7">V+</text>
<text x="22.9" y="181.2">GND</text>
<text x="22" y="186.3">VOUT</text>
<text x="22.9" y="191.4">GND</text>
<text x="24.1" y="188.8">V+</text>
<text x="22" y="197.7">VOUT</text>
<text x="22.9" y="202.8">GND</text>
<text x="24.1" y="200.3">V+</text>
<text x="22" y="209.1">VOUT</text>
<text x="22.9" y="214.2">GND</text>
<text x="24.1" y="211.7">V+</text>
<text x="193.9" y="255.3" transform="rotate(-90 193.9 255.3)">GND</text>
<text x="196.4" y="253.7" transform="rotate(-90 196.4 253.7)">3V</text>
<text x="199" y="254.4" transform="rotate(-90 199 254.4)">VIN</text>
<text x="201.5" y="253.9" transform="rotate(-90 201.5 253.9)">EN</text>
</g>
<g font-size="1.8" fill="#a90000">
<text x="38" y="1">3</text>
<text x="38" y="3.6">4</text>
<text x="38" y="6.1">5</text>
<text x="38" y="8.6">6</text>
<text x="38" y="11.2">7</text>
<text x="38" y="13.7">8</text>
<text x="38" y="16.3">9</text>
<text x="37.4" y="18.8">10</text>
<text x="37.4" y="21.3">11</text>
<text x="37.4" y="23.9">12</text>
<text x="37.4" y="26.4">13</text>
<text x="37.4" y="29">14</text>
<text x="37.4" y="31.5">15</text>
<text x="37.4" y="34">16</text>
<text x="96" y="41.7">LV</text>
<text x="117.4" y="41.7">HV</text>
<text x="128.7" y="41.7">MO</text>
<text x="128.8" y="39.1">VM</text>
<text x="150.3" y="41.7">MO</text>
<text x="150.5" y="39.1">VS</text>
<text x="255" y="36.9" transform="rotate(-90 255 36.9)">4</text>
<text x="257.6" y="36.9" transform="rotate(-90 257.6 36.9)">3</text>
<text x="260.1" y="36.9" transform="rotate(-90 260.1 36.9)">2</text>
<text x="262.6" y="36.9" transform="rotate(-90 262.6 36.9)">1</text>
<text x="95.9" y="44.2">A1</text>
<text x="95.9" y="46.7">A2</text>
<text x="117.4" y="44.2">B1</text>
<text x="117.4" y="46.7">B2</text>
<text x="128.3" y="44.2">CLK</text>
<text x="128.8" y="46.7">CS</text>
<text x="149.9" y="44.2">CLK</text>
<text x="150.4" y="46.7">CS</text>
<text x="95.9" y="49.3">A3</text>
<text x="95.9" y="51.8">A4</text>
<text x="117.4" y="49.3">B3</text>
<text x="117.4" y="51.8">B4</text>
<text x="128.2" y="49.3">SPR</text>
<text x="129" y="51.8">MI</text>
<text x="149.8" y="49.3">SPR</text>
<text x="150.6" y="51.8">MI</text>
<text x="95.1" y="54.4">GND</text>
<text x="116.7" y="54.4">GND</text>
<text x="128.1" y="56.9">GND</text>
<text x="128.2" y="54.4">SPR</text>
<text x="149.7" y="56.9">GND</text>
<text x="149.8" y="54.4">SPR</text>
<text x="173.9" y="59.4">GND</text>
<text x="208.6" y="59.4">VIN</text>
<text x="175.2" y="62">0</text>
<text x="175.2" y="64.5">1</text>
<text x="207.1" y="64.5">3.3V**</text>
<text x="208.1" y="62">GND</text>
<text x="175.2" y="67.1">2</text>
<text x="175.2" y="69.6">3</text>
<text x="208.9" y="69.6">22</text>
<text x="208.9" y="67.1">23</text>
<text x="175.2" y="72.1">4</text>
<text x="175.2" y="74.7">5</text>
<text x="175.2" y="77.2">6</text>
<text x="208.9" y="77.2">19</text>
<text x="208.9" y="74.7">20</text>
<text x="208.9" y="72.1">21</text>
<text x="175.2" y="79.8">7</text>
<text x="175.2" y="82.3">8</text>
<text x="208.9" y="82.3">17</text>
<text x="208.9" y="79.8">18</text>
<text x="174.6" y="87.4">10</text>
<text x="174.6" y="89.9">11</text>
<text x="175.2" y="84.8">9</text>
<text x="208.9" y="89.9">14</text>
<text x="208.9" y="87.4">15</text>
<text x="208.9" y="84.8">16</text>
<text x="173.7" y="95">3.3V</text>
<text x="174.6" y="92.5">12</text>
<text x="208.1" y="95">GND</text>
<text x="208.9" y="92.5">13</text>
<text x="174.6" y="97.5">24</text>
<text x="174.6" y="100.1">25</text>
<text x="208.9" y="100.1">40</text>
<text x="208.9" y="97.5">41</text>
<text x="174.6" y="102.6">26</text>
<text x="174.6" y="105.2">27</text>
<text x="174.6" y="107.7">28</text>
<text x="187.7" y="107.1" transform="rotate(-90 187.7 107.1)">VBAT</text>
<text x="190.2" y="106.9" transform="rotate(-90 190.2 106.9)">3.3V</text>
<text x="192.8" y="106.8" transform="rotate(-90 192.8 106.8)">GND</text>
<text x="195.3" y="107.4" transform="rotate(-90 195.3 107.4)">PROG</text>
<text x="208.9" y="107.7">37</text>
<text x="208.9" y="105.2">38</text>
<text x="208.9" y="102.6">39</text>
<text x="174.6" y="110.2">29</text>
<text x="174.6" y="112.8">30</text>
<text x="197.9" y="108.6" transform="rotate(-90 197.9 108.6)">ON/OFF</text>
<text x="208.9" y="112.8">35</text>
<text x="208.9" y="110.2">36</text>
<text x="174.6" y="115.3">31</text>
<text x="174.6" y="117.9">32</text>
<text x="208.9" y="117.9">33</text>
<text x="208.9" y="115.3">34</text>
<text x="29.1" y="130.6">3</text>
<text x="246.2" y="130.6">GND</text>
<text x="278.4" y="130.6">VIN</text>
<text x="346.6" y="131.8">5</text>
<text x="346.6" y="129.3">6</text>
<text x="379.7" y="131.8">5</text>
<text x="379.7" y="129.3">6</text>
<text x="389.6" y="129.3">+</text>
<text x="29.1" y="135.6">1</text>
<text x="29.1" y="133.1">2</text>
<text x="79.9" y="133.1">GND</text>
<text x="81.2" y="135.6">0</text>
<text x="88.6" y="137.8" transform="rotate(-90 88.6 137.8)">39</text>
<text x="91.2" y="137.8" transform="rotate(-90 91.2 137.8)">38</text>
<text x="93.7" y="137.8" transform="rotate(-90 93.7 137.8)">37</text>
<text x="98.8" y="137.8" transform="rotate(-90 98.8 137.8)">36</text>
<text x="103.9" y="137.8" transform="rotate(-90 103.9 137.8)">35</text>
<text x="106.4" y="137.8" transform="rotate(-90 106.4 137.8)">34</text>
<text x="111.6" y="135.6">GND</text>
<text x="112.1" y="133.1">VIN</text>
<text x="247.6" y="133.1">0</text>
<text x="247.6" y="135.6">1</text>
<text x="255" y="135.3" transform="rotate(-90 255 135.3)">39</text>
<text x="257.6" y="135.3" transform="rotate(-90 257.6 135.3)">38</text>
<text x="260.1" y="135.3" transform="rotate(-90 260.1 135.3)">37</text>
<text x="262.6" y="136.1" transform="rotate(-90 262.6 136.1)">3.3V</text>
<text x="265.2" y="135.3" transform="rotate(-90 265.2 135.3)">36</text>
<text x="267.7" y="136" transform="rotate(-90 267.7 136)">GND</text>
<text x="270.3" y="135.3" transform="rotate(-90 270.3 135.3)">35</text>
<text x="272.8" y="135.3" transform="rotate(-90 272.8 135.3)">34</text>
<text x="276.9" y="135.6">3.3V**</text>
<text x="278" y="133.1">GND</text>
<text x="346.6" y="136.9">3</text>
<text x="346.6" y="134.4">4</text>
<text x="379.7" y="136.9">3</text>
<text x="379.7" y="134.4">4</text>
<text x="29.1" y="142">3</text>
<text x="81.2" y="138.2">1</text>
<text x="81.2" y="140.7">2</text>
<text x="81.2" y="143.3">3</text>
<text x="96.3" y="138.7" transform="rotate(-90 96.3 138.7)">3.3V</text>
<text x="101.3" y="138.6" transform="rotate(-90 101.3 138.6)">GND</text>
<text x="110.5" y="138.2">3.3V**</text>
<text x="112.4" y="143.3">22</text>
<text x="112.4" y="140.7">23</text>
<text x="133.1" y="142.4" transform="rotate(-90 133.1 142.4)">GND</text>
<text x="135.6" y="142.3" transform="rotate(-90 135.6 142.3)">SPR</text>
<text x="138.2" y="141.5" transform="rotate(-90 138.2 141.5)">MI</text>
<text x="140.7" y="142.3" transform="rotate(-90 140.7 142.3)">SPR</text>
<text x="143.3" y="141.7" transform="rotate(-90 143.3 141.7)">CS</text>
<text x="145.8" y="142.2" transform="rotate(-90 145.8 142.2)">CLK</text>
<text x="148.3" y="141.8" transform="rotate(-90 148.3 141.8)">MO</text>
<text x="150.9" y="141.7" transform="rotate(-90 150.9 141.7)">VM</text>
<text x="247.6" y="138.2">2</text>
<text x="247.6" y="140.7">3</text>
<text x="247.6" y="143.3">4</text>
<text x="278.7" y="143.3">21</text>
<text x="278.7" y="140.7">22</text>
<text x="278.7" y="138.2">23</text>
<text x="346.6" y="142">1</text>
<text x="346.6" y="139.4">2</text>
<text x="379.7" y="142">1</text>
<text x="379.7" y="139.4">2</text>
<text x="389.6" y="139.4">+</text>
<text x="29.1" y="147.1">1</text>
<text x="29.1" y="144.5">2</text>
<text x="81.2" y="145.8">4</text>
<text x="81.2" y="148.3">5</text>
<text x="112.4" y="148.3">20</text>
<text x="112.4" y="145.8">21</text>
<text x="247.6" y="145.8">5</text>
<text x="247.6" y="148.3">6</text>
<text x="278.7" y="148.3">19</text>
<text x="278.7" y="145.8">20</text>
<text x="292.8" y="148.3">A1</text>
<text x="292.8" y="145.8">LV</text>
<text x="314.3" y="148.3">B1</text>
<text x="314.3" y="145.8">HV</text>
<text x="398.5" y="148.8" transform="rotate(-90 398.5 148.8)">+</text>
<text x="406.1" y="148.8" transform="rotate(-90 406.1 148.8)">+</text>
<text x="29.1" y="156">2</text>
<text x="29.1" y="153.4">3</text>
<text x="81.2" y="150.9">6</text>
<text x="81.2" y="153.4">7</text>
<text x="81.2" y="156">8</text>
<text x="112.4" y="156">17</text>
<text x="112.4" y="153.4">18</text>
<text x="112.4" y="150.9">19</text>
<text x="247.6" y="150.9">7</text>
<text x="247.6" y="153.4">8</text>
<text x="247.6" y="156">9</text>
<text x="278.7" y="156">16</text>
<text x="278.7" y="153.4">17</text>
<text x="278.7" y="150.9">18</text>
<text x="292.8" y="150.9">A2</text>
<text x="292.8" y="153.4">A3</text>
<text x="292.8" y="156">A4</text>
<text x="314.3" y="150.9">B2</text>
<text x="314.3" y="153.4">B3</text>
<text x="314.3" y="156">B4</text>
<text x="29.1" y="158.5">1</text>
<text x="80.6" y="161">10</text>
<text x="81.2" y="158.5">9</text>
<text x="112.4" y="161">15</text>
<text x="112.4" y="158.5">16</text>
<text x="247" y="158.5">10</text>
<text x="247" y="161">11</text>
<text x="278.7" y="161">14</text>
<text x="278.7" y="158.5">15</text>
<text x="292" y="158.5">GND</text>
<text x="313.6" y="158.5">GND</text>
<text x="344.1" y="159.8">1</text>
<text x="377.1" y="159.8">1</text>
<text x="29.1" y="167.4">2</text>
<text x="29.1" y="164.8">3</text>
<text x="80.6" y="163.6">11</text>
<text x="80.6" y="166.1">12</text>
<text x="112.4" y="166.1">13</text>
<text x="112.4" y="163.6">14</text>
<text x="133.1" y="164" transform="rotate(-90 133.1 164)">GND</text>
<text x="135.6" y="163.9" transform="rotate(-90 135.6 163.9)">SPR</text>
<text x="138.2" y="163.1" transform="rotate(-90 138.2 163.1)">MI</text>
<text x="140.7" y="163.9" transform="rotate(-90 140.7 163.9)">SPR</text>
<text x="143.3" y="163.3" transform="rotate(-90 143.3 163.3)">CS</text>
<text x="145.8" y="163.8" transform="rotate(-90 145.8 163.8)">CLK</text>
<text x="148.3" y="163.4" transform="rotate(-90 148.3 163.4)">MO</text>
<text x="150.9" y="163.2" transform="rotate(-90 150.9 163.2)">VS</text>
<text x="247" y="163.6">12</text>
<text x="278.7" y="163.6">13</text>
<text x="344.1" y="162.3">2</text>
<text x="344.1" y="164.8">3</text>
<text x="344.1" y="167.4">4</text>
<text x="377.1" y="162.3">2</text>
<text x="377.1" y="164.8">3</text>
<text x="377.1" y="167.4">4</text>
<text x="393.6" y="167.4">3</text>
<text x="393.6" y="164.8">4</text>
<text x="29.1" y="169.9">1</text>
<text x="92.5" y="173.1" transform="rotate(-90 92.5 173.1)">VBAT</text>
<text x="95" y="173" transform="rotate(-90 95 173)">3.3V</text>
<text x="97.5" y="172.9" transform="rotate(-90 97.5 172.9)">GND</text>
<text x="100.1" y="173.5" transform="rotate(-90 100.1 173.5)">PROG</text>
<text x="258.8" y="170.6" transform="rotate(-90 258.8 170.6)">VBAT</text>
<text x="261.4" y="170.4" transform="rotate(-90 261.4 170.4)">3.3V</text>
<text x="263.9" y="170.3" transform="rotate(-90 263.9 170.3)">GND</text>
<text x="266.4" y="170.9" transform="rotate(-90 266.4 170.9)">PROG</text>
<text x="269" y="172.1" transform="rotate(-90 269 172.1)">ON/OFF</text>
<text x="344.1" y="169.9">5</text>
<text x="344.1" y="172.5">6</text>
<text x="377.1" y="169.9">5</text>
<text x="377.1" y="172.5">6</text>
<text x="393.6" y="172.5">1</text>
<text x="393.6" y="169.9">2</text>
<text x="29.1" y="177.5">2</text>
<text x="29.1" y="175">3</text>
<text x="102.6" y="174.7" transform="rotate(-90 102.6 174.7)">ON/OFF</text>
<text x="29.1" y="180.1">1</text>
<text x="29.1" y="185.2">3</text>
<text x="29.1" y="190.2">1</text>
<text x="29.1" y="187.7">2</text>
<text x="60.6" y="190.2">AIN0</text>
<text x="68.5" y="190.2">ACOM0</text>
<text x="112.4" y="190.2">5V</text>
<text x="29.1" y="196.6">3</text>
<text x="60.6" y="192.8">AIN1</text>
<text x="60.6" y="195.3">AIN2</text>
<text x="60.6" y="197.9">AIN3</text>
<text x="68.5" y="192.8">ACOM1</text>
<text x="68.5" y="195.3">ACOM2</text>
<text x="68.5" y="197.9">ACOM3</text>
<text x="111.2" y="195.3">SCLK</text>
<text x="111.6" y="192.8">GND</text>
<text x="112" y="197.9">DIN</text>
<text x="29.1" y="201.7">1</text>
<text x="29.1" y="199.1">2</text>
<text x="60.6" y="200.4">AIN4</text>
<text x="60.6" y="202.9">AIN5</text>
<text x="68.5" y="200.4">ACOM4</text>
<text x="68.5" y="202.9">ACOM5</text>
<text x="111.1" y="200.4">DOUT</text>
<text x="111.1" y="202.9">DRDY</text>
<text x="29.1" y="208">3</text>
<text x="60.6" y="205.5">AIN6</text>
<text x="60.6" y="208">AIN7</text>
<text x="68.5" y="205.5">ACOM6</text>
<text x="68.5" y="208">ACOM7</text>
<text x="111.8" y="208">RST</text>
<text x="112.3" y="205.5">CS</text>
<text x="29.1" y="213.1">1</text>
<text x="29.1" y="210.6">2</text>
<text x="192.8" y="249" transform="rotate(-90 192.8 249)">1</text>
<text x="195.3" y="249" transform="rotate(-90 195.3 249)">2</text>
<text x="197.9" y="249" transform="rotate(-90 197.9 249)">3</text>
<text x="200.4" y="249" transform="rotate(-90 200.4 249)">4</text>
</g>
<g font-size="1.8" fill="#004848">
<text x="25" y="21.5" transform="rotate(-90 25 21.5)">LCD</text>
<text x="25" y="27.3" transform="rotate(-90 25 27.3)">16x2</text>
<text x="254.1" y="28.3">Converter</text>
<text x="256.4" y="26.3">Buck</text>
<text x="257.5" y="24.2">5V</text>
<text x="133.3" y="34.9">TO/FROM</text>
<text x="143.2" y="34.9">ARDUINO!!!</text>
<text x="135.4" y="41">High-Speed</text>
<text x="102.7" y="46.3">Logic</text>
<text x="108.9" y="46.3">Level</text>
<text x="135.7" y="43">Logic</text>
<text x="138" y="45.1">Shifter</text>
<text x="138.7" y="47.1">(SPI)</text>
<text x="141.9" y="43">Level</text>
<text x="105" y="48.4">Shifter</text>
<text x="105.7" y="50.4">(I2C)</text>
<text x="134.6" y="50.7">_____________</text>
<text x="272.4" y="49.6">7.4V</text>
<text x="272.7" y="51.7">Li-Ion</text>
<text x="277.7" y="49.6">2.6Ah</text>
<text x="280" y="51.7">18650</text>
<text x="284.1" y="49.6">2S</text>
<text x="355.8" y="134.6">Breakout</text>
<text x="359" y="132.6">ADS1115</text>
<text x="365.3" y="134.6">Board</text>
<text x="389.8" y="136.5">OUT</text>
<text x="399" y="132.9">Thermistor</text>
<text x="400.5" y="135">Voltage</text>
<text x="400.8" y="137">Divider</text>
<text x="400.4" y="139.1">Circuits</text>
<text x="403" y="144.1">IN</text>
<text x="146.9" y="150.5" transform="rotate(-90 146.9 150.5)">Level</text>
<text x="149" y="154.4" transform="rotate(-90 149 154.4)">Shifter</text>
<text x="151" y="153.6" transform="rotate(-90 151 153.6)">(SPI)</text>
<text x="299.5" y="150.5">Logic</text>
<text x="301.8" y="152.5">Shifter</text>
<text x="302.6" y="154.6">(I2C)</text>
<text x="305.7" y="150.5">Level</text>
<text x="139.5" y="157" transform="rotate(-90 139.5 157)">_____________</text>
<text x="144.9" y="157" transform="rotate(-90 144.9 157)">High-Speed</text>
<text x="146.9" y="156.6" transform="rotate(-90 146.9 156.6)">Logic</text>
<text x="353.9" y="165.7">Breakout</text>
<text x="357" y="163.7">NAU7802</text>
<text x="363.4" y="165.7">Board</text>
<text x="19.9" y="170.9" transform="rotate(-90 19.9 170.9)">Transducers</text>
<text x="404.5" y="169.8">Load</text>
<text x="410.2" y="169.8">Cell</text>
<text x="19.9" y="180.3" transform="rotate(-90 19.9 180.3)">Pressure</text>
<text x="178.1" y="236.1">2x</text>
<text x="181.5" y="236.1">AA</text>
<text x="195.9" y="257.4">3V</text>
<text x="192.6" y="261.5">Converter</text>
<text x="194.8" y="259.4">Buck</text>
</g>
<g font-size="1.1" fill="#004848">
<text x="135.2" y="57.5">Serial</text>
<text x="142.8" y="57.5">Peripheral</text>
<text x="134" y="148.1" transform="rotate(-90 134 148.1)">Serial</text>
<text x="134" y="150.6" transform="rotate(-90 134 150.6)">|</text>
<text x="134" y="157.3" transform="rotate(-90 134 157.3)">Peripheral</text>
</g>
</svg>
